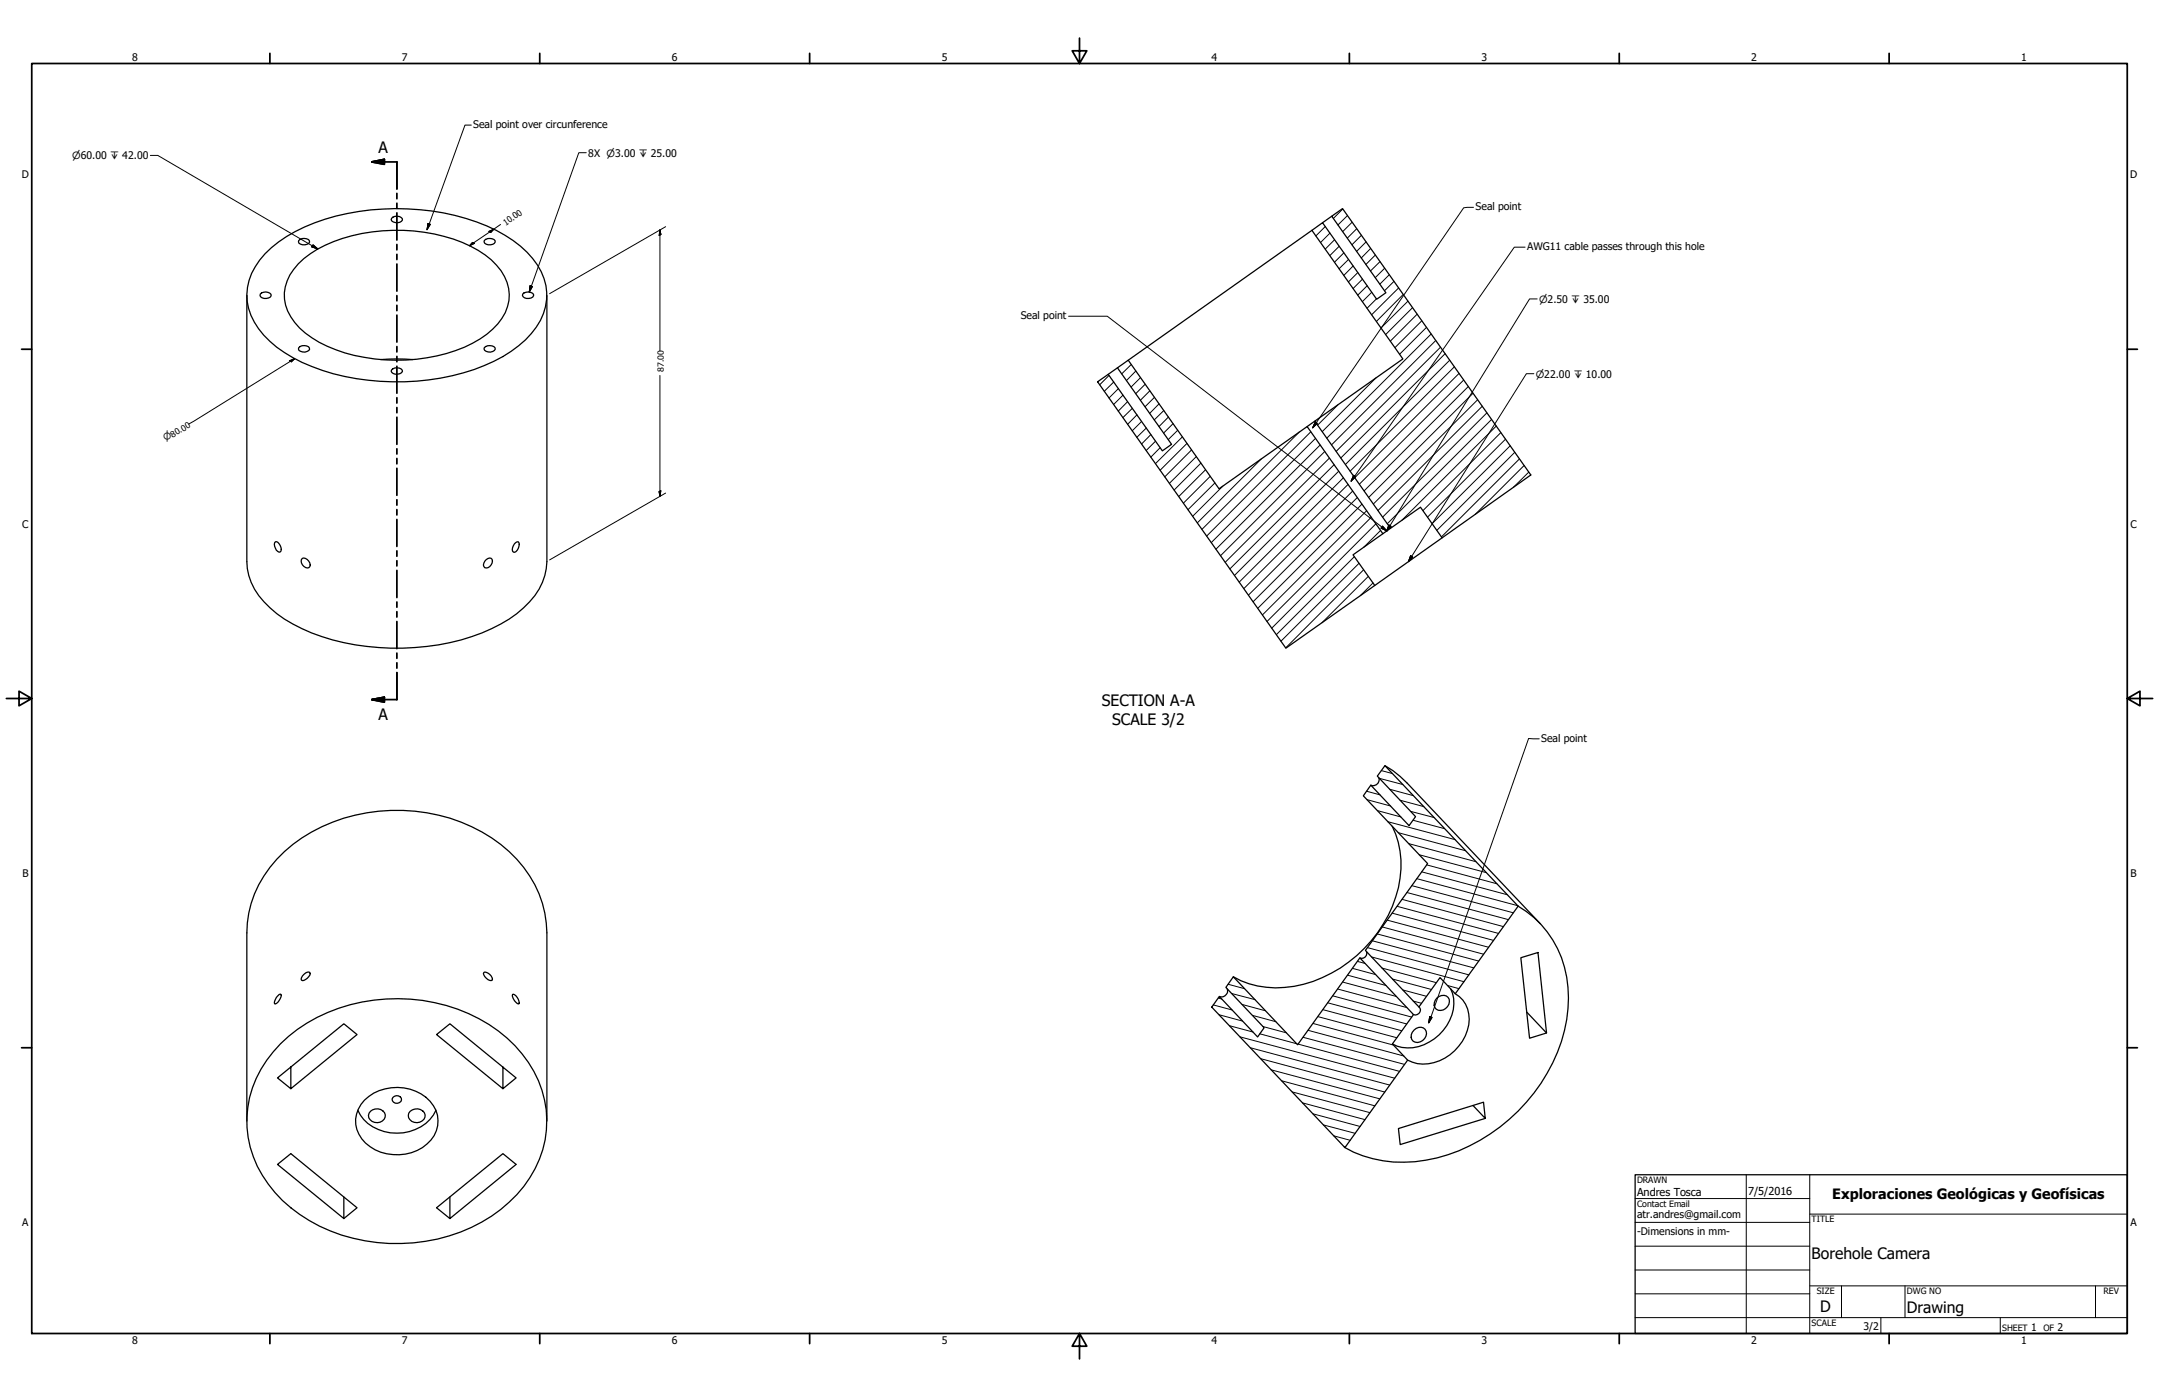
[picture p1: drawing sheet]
<svg xmlns="http://www.w3.org/2000/svg" width="864mm" height="559mm" viewBox="0 0 864 559" stroke-linecap="round" stroke-linejoin="round" font-family="sans-serif">
<g fill="none" stroke="#000" stroke-width=".51">
<path d="M119.5 96.2a2.98 2.98 0 0 1 4.3 .1v.5a3 3 0 0 1-4.2 .5zM156.7 87.3a2.98 2.98 0 0 1 4.2 .1l.1 .6a2.77 2.77 0 0 1-4.5-.1zM193.7 96.2a3.1 3.1 0 0 1 4.4 .1v.5a2.71 2.71 0 0 1-4.5-.1zM524.8 92.1l4.2-3 21.7 30.6 3.7-2.6-21.7-30.6 4.3-3.1 75.3 106.6-35.5 25.1-8.6-12.2-12 8.4-30.3-42.8 35.2-24.9zM524.8 92.1l-73.5 52M532.7 86.5l-3.7 2.6M98.7 118.1v106.6a24.7 24.7 0 0 0 9.3 18.4 66.7 66.7 0 0 0 34 14.8 96.1 96.1 0 0 0 54.7-6.4 42.4 42.4 0 0 0 18.9-15.9 23.2 23.2 0 0 0 3.2-10.9v-106.6M104.1 117.6a2.98 2.98 0 0 1 4.3 .1l.1 .6a2.72 2.72 0 0 1-4.5-.1zM106 101.5a61.8 61.8 0 0 1 32.9-16.1 96.4 96.4 0 0 1 59.6 6.7 36.6 36.6 0 0 1 19.1 19.3 22.1 22.1 0 0 1-5.1 22 55 55 0 0 1-27.2 15.8 97.2 97.2 0 0 1-64.5-4.2 39.4 39.4 0 0 1-20.4-18.8 21.7 21.7 0 0 1 3.5-22.2zM119.3 105.5a48.3 48.3 0 0 1 25.4-12.1 69.7 69.7 0 0 1 46.6 6.7 24.5 24.5 0 0 1 12.2 15.3 17.6 17.6 0 0 1-6.5 16.3 49.6 49.6 0 0 1-26.3 11.4 70.5 70.5 0 0 1-43.1-6.2 26.3 26.3 0 0 1-13.4-14.9 17 17 0 0 1 5.1-16.5zM209.1 117.6a3.1 3.1 0 0 1 4.3 .1v.6a2.71 2.71 0 0 1-4.4-.1zM119.5 139.1a2.98 2.98 0 0 1 4.3 .1v.6a2.67 2.67 0 0 1-4.4-.2z"/>
<path d="M193.7 139.1a3.1 3.1 0 0 1 4.4 .1 2.4 2.4 0 0 1-1.8 1.8 2.4 2.4 0 0 1-2.4-.9zM152.3 143.8l6.4-.2 6.4 .2M156.7 148a2.98 2.98 0 0 1 4.2 .1l.1 .5a2.77 2.77 0 0 1-4.5-.1zM439 152.7l4.3-3 21.6 30.6 3.7-2.6-21.6-30.6 4.3-3 36.3 51.4 35.3-24.9 30.2 42.9-11.9 8.4 8.7 12.3-35.6 25.1zM447 147.1l-3.7 2.6M525.9 168.5l-3 2.1M110.2 216.7a2.83 2.83 0 0 1 1.9 4.1 2.83 2.83 0 0 1-1.9-4.1zM205.8 217.5l1.5-.8a3.2 3.2 0 0 1-1.5 4.2h-.4a2.43 2.43 0 0 1 .4-3.4zM556.2 211.3l-3.1 2.2M576.8 215.1l-26.9 19.1M121 223.3a2.7 2.7 0 0 1 3 3.3 2.1 2.1 0 0 1-3.4-1.4v-1.4zM194.5 223.8l1.4-.6 .6 .1a2.48 2.48 0 0 1-.1 2.7 2.48 2.48 0 0 1-2.5 1.1 1.99 1.99 0 0 1 .6-3.3z"/>
<path d="M551.5 311.1a2.37 2.37 0 0 1-.6 2.5 2.37 2.37 0 0 1-2.6 .5M554 306.3l53.3 56.2-25.2 35-6.1-6.5-8.4 11.8-21.4-22.6 24.9-34.8-25.8-27.1 3-4.2 15.3 16.2 2.6-3.7-15.3-16.1zM554 306.3l3.2 2 5.7 4.9 53.2 56.3M556.9 330.5a37.8 37.8 0 0 1 .1 32 53.5 53.5 0 0 1-43.1 32.5 34.5 34.5 0 0 1-20.6-4.3M607.3 362.5a41.9 41.9 0 0 1 19.9 41 69.1 69.1 0 0 1-31.1 50.1 61 61 0 0 1-42.9 10.7 43.4 43.4 0 0 1-15.2-5.3M111.6 397.8h.8a3.7 3.7 0 0 1-2.5 3.7l.3-1.8zM121.5 389.8a1.99 1.99 0 0 1 2.5-.8 3.1 3.1 0 0 1-3.4 3 2.13 2.13 0 0 1 .9-2.2zM193.5 389a2.96 2.96 0 0 1 3.3 3.1 3.2 3.2 0 0 1-3.4-2.7zM205 397.8a3.4 3.4 0 0 1 2.6 3.7 3.6 3.6 0 0 1-2.6-3.7zM490.9 395.6a2.43 2.43 0 0 1-.6 2.5 2.43 2.43 0 0 1-2.6 .5M493.3 390.7l25.7 27.2 24.9-34.7 21.5 22.6-8.4 11.8 6.1 6.5-25.1 34.9-53.3-56.2 3-4.2 15.3 16.2 2.7-3.7-15.4-16.1zM546.6 380.7a1.99 1.99 0 0 1-.5 2.1 1.99 1.99 0 0 1-2.2 .4"/>
<path d="M574.7 399.2a2.77 2.77 0 0 1 3.1-1 2.77 2.77 0 0 1 2 2.5 3.3 3.3 0 0 1-2.2 3.2 3.3 3.3 0 0 1-3.7-.9 3.4 3.4 0 0 1 .8-3.8zM580.3 395.5a15.4 15.4 0 0 1-3 16.7 17.6 17.6 0 0 1-18.5 6.3l-1.8-.9M582.1 397.5a12 12 0 0 1 4.8 14.7 18.9 18.9 0 0 1-20 13.2l-3.8-1.3M608.3 383.1l6.9-2.1 3.4 32.2-6.8 2.1zM112.2 417.5a67.6 67.6 0 0 1 56.9-17.3 62.3 62.3 0 0 1 39.8 21.4 41.9 41.9 0 0 1-2.1 56.2 66.4 66.4 0 0 1-56 19.2 63 63 0 0 1-40.8-20 41.8 41.8 0 0 1-.7-56.2zM565.6 412.1a2.73 2.73 0 0 1 4-.8 2.73 2.73 0 0 1 .2 4.1 2.91 2.91 0 0 1-2.8 1.6 2.91 2.91 0 0 1-2.5-2.1v-1zM567.6 402.8a1.9 1.9 0 0 1 .2 2.4 1.9 1.9 0 0 1-2.4 .6M610.7 404.8l7.9 8.4M116.3 426.8v8.7l-5.3-4.3 26.5-21.7 5.3 4.3-26.5 21.7M157.2 439a1.92 1.92 0 0 1 2-.7 1.92 1.92 0 0 1 1.4 1.7 1.79 1.79 0 0 1-2.3 1.3 1.79 1.79 0 0 1-1.1-2.3zM201.2 426.8v8.7l5.2-4.3-26.4-21.7-5.4 4.3 26.6 21.7M98.7 448.4v-75.3a44.9 44.9 0 0 1 18.5-35.3 70.2 70.2 0 0 1 83.1 0 45.2 45.2 0 0 1 18.5 35.3v75.3"/>
<path d="M143.1 444.1a17 17 0 0 0 18.2 9 16.5 16.5 0 0 0 13.1-9M145.8 440.1a18.9 18.9 0 0 1 26.2 .4 11.9 11.9 0 0 1-3 18.5 19 19 0 0 1-24.3-3.5 11.5 11.5 0 0 1 1.1-15.4zM148.2 444.5a3.4 3.4 0 0 1 3.7-.9 3.4 3.4 0 0 1 2.2 3.2 3.5 3.5 0 0 1-3.7 2.3 3.5 3.5 0 0 1-3-2.9zM164.1 444.5a3.7 3.7 0 0 1 6 1.5 3.4 3.4 0 0 1-3.3 3.1 3.4 3.4 0 0 1-3.5-2.9zM589.2 442.2l4.9 5.2-.7-6.5-34 10.5 .7 6.4 34-10.4M137.5 478.8v8.6l-26.5-21.6 5.3-4.3 26.5 21.6-5.3 4.3M180 478.8v8.6l26.4-21.6-5.2-4.3-26.6 21.6 5.4 4.3M654 469.9h196.9v63.5h-196.9z"/>
</g>
<g fill="none" stroke="#000" stroke-width=".7">
<path d="M431.8 15.2v10.2l-2.9-5.1h5.8l-2.9 5.1M12.7 25.4h838.2v508h-838.2zM107.9 21.3v4.1M215.9 21.3v4.1M323.8 21.3v4.1M539.8 21.3v4.1M647.7 21.3v4.1M755.6 21.3v4.1M148.7 64.8l5-1v1.9zM148.7 64.8h10v10.8M158.7 77.3v2.2M158.7 81.3v2.1"/>
<path d="M158.7 85.2v10.8M158.7 97.8v2.1M158.7 101.7v2.1M158.7 105.6v10.9M158.7 118.2v2.1M8.6 139.7h4.1M158.7 122.1v2.2M158.7 126v10.8M158.7 138.6v2.2M850.9 139.7h4.1M158.7 142.6v2.1M158.7 146.5v10.8"/>
<path d="M158.7 159.1v2.1M158.7 163v2.1M158.7 166.9v10.8M158.7 179.5v2.1M158.7 183.4v2.1M158.7 187.3v10.8M158.7 199.9v2.2M158.7 203.8v2.2M158.7 207.8v10.8M158.7 220.3v2.2M158.7 224.3v2.1M158.7 228.2v10.8"/>
<path d="M158.7 240.8v2.1M158.7 244.7v2.1M158.7 248.6v10.9M2.5 279.4h10.2l-5.1-2.9v5.8l5.1-2.9M148.7 279.8l5-.9v2zM158.7 261.2v2.1M158.7 265.1v2.2M158.7 269v10.8h-10M850.9 279.4l5.1 2.9v-5.8l-5.1 2.9h10.2M8.6 419.1h4.1M850.9 419.1h4.1M107.9 533.4v4.1"/>
<path d="M215.9 533.4v4.1M323.8 533.4v4.1M431.8 533.4l2.9 5.1h-5.8l2.9-5.1v10.2M539.8 533.4v4.1M647.7 533.4v4.1M755.6 533.4v4.1"/>
</g>
<path d="M148.7 64.8l5-1zM148.7 64.8l5-1v1.9zM148.7 279.8l5-.9zM148.7 279.8l5-.9v2z" fill="#000" stroke="#000" stroke-width=".7"/>
<g fill="none" stroke="#000" stroke-width=".4">
<path d="M188.5 50h-2.5l-15.2 41.9M60.1 62.2h3l64 37.4M234.5 61.1h-3l-19.8 55.7M125.2 97.9l1.9 1.7-2.4-.9zM171.2 89.4l.9 .3-1.3 2.2zM189 97l.8 .3-2 1zM195.5 92.6l2-.9-1.2 1.3zM200.2 89.8l-12.4 8.5M264 91.9l.4 1.9-.7 .4zM264 91.9v48.4M266.3 90.7l-46.5 26.8M530.1 90.6l-3.7 3.8"/>
<path d="M532 93.2l-3.8 3.8M533.8 95.9l-3.7 3.7M535.7 98.5l-3.8 3.7M537.1 83.6l-3.8 3.8M539 86.2l-3.8 3.8M540.8 88.9l-3.7 3.7M542.7 91.5l-3.8 3.7M544.6 94.1l-3.8 3.8M546.4 96.8l-3.7 3.7M548.3 99.4l-3.8 3.8M589.4 82.9l-3.9 .2-60.4 88M610 98.9h-4.3l-65.3 93.6"/>
<path d="M212 114.3l1 .3-1.3 2.2zM537.5 101.2l-3.7 3.7M539.4 103.8l-3.8 3.7M541.3 106.4l-3.8 3.8M543.1 109l-3.7 3.8M545 111.6l-3.8 3.8M546.9 114.3l-3.8 3.7M548.7 116.9l-3.7 3.7M550.1 102l-3.7 3.8M550.5 119.6l-3.7 3.7M552 104.6l-3.8 3.8M553.8 107.3l-3.7 3.8"/>
<path d="M555.7 109.9l-3.8 3.8M557.6 112.5l-3.8 3.8M559.4 115.2l-10.8 10.7M561.3 117.8l-10.8 10.8M614.9 119.6h-3.1l-57.1 92.8M427.4 126.5h15.5l111.8 85.8M563.2 120.5l-10.8 10.7M565 123.1l-10.8 10.8M566.9 125.7l-10.8 10.8M568.7 128.3l-10.7 10.8M570.6 130.9l-10.8 10.8M572.5 133.6l-41.8 41.7"/>
<path d="M574.3 136.2l-41.7 41.7M576.2 138.9l-41.7 41.6M115.8 144.3l2.1-.9-1.4 1.3zM117.9 143.4l-42.4 26.2M264 150.2v48.3M443.6 150.2l-3.7 3.7M445.5 152.8l-3.8 3.7M447.4 155.4l-3.8 3.8M449.2 158.1l-3.7 3.7M452.5 145.8l-3.8 3.7M454.3 148.4l-3.7 3.8M456.2 151.1l-3.8 3.7"/>
<path d="M458.1 153.7l-3.8 3.8M459.9 156.3l-3.7 3.8M461.8 158.9l-3.8 3.8M550.4 151.1l-21.5 21.6M578 141.5l-41.7 41.7M579.9 144.1l-41.7 41.7M581.7 146.7l-41.6 41.8M583.6 149.4l-41.7 41.7M585.5 152l-41.7 41.7M587.3 154.6l-41.6 41.7M589.2 157.3l-41.7 41.6M591.1 159.9l-41.8 41.7"/>
<path d="M613.5 149.5h-2.9l-47.2 75.2M451 160.7l-3.7 3.8M452.9 163.3l-3.8 3.8M454.8 165.9l-3.8 3.8M456.6 168.6l-3.7 3.7M458.5 171.2l-3.8 3.7M460.4 173.8l-3.8 3.8M462.2 176.5l-3.7 3.7M463.6 161.5l-3.7 3.9M464.1 179.1l-3.8 3.8M465.5 164.2l-3.8 3.8M467.4 166.8l-3.8 3.8"/>
<path d="M469.2 169.5l-3.7 3.7M471.1 172.1l-3.8 3.7M472.9 174.8l-10.7 10.7M474.8 177.4l-10.7 10.7M476.6 180l-10.7 10.8M519.7 172.8l-38.9 39M524.3 172.7l-41.6 41.7M526.1 168.8l.8 .6-1.8 1.7zM526.2 175.3l-41.7 41.7M528.1 178l-41.8 41.7M535.1 162l-8.1 8.1M592.9 162.5l-41.7 41.7"/>
<path d="M594.7 165.2l-41.6 41.6M596.6 167.8l-41.7 41.7M598.5 170.4l-37.7 37.6M600.3 173l-31.1 31.3M602.2 175.6l-31.2 31.3M604.1 178.3l-31.3 31.2M263.7 196.7l.7-.4-.4 2.2zM266.3 197.2l-46.5 26.8M478.5 182.6l-10.8 10.8M480.4 185.2l-10.8 10.8M482.2 187.9l-10.7 10.7M484.1 190.5l-10.8 10.8"/>
<path d="M486 193.2l-10.8 10.7M489.1 194.5l-12 12M504.4 183.6l-25.5 25.6M529.9 180.6l-41.7 41.7M531.7 183.3l-41.6 41.6M533.7 185.9l-41.8 41.7M535.5 188.5l-41.7 41.7M537.3 191.1l-41.6 41.8M539.2 193.7l-41.7 41.8M541.1 196.4l-41.7 41.7M541.5 190.1l.8 .6-1.9 1.8zM542.9 199l-41.7 41.7"/>
<path d="M605.9 180.9l-31.2 31.3M607.8 183.6l-31.2 31.2M609.7 186.2l-19.6 19.5M611.5 188.8l-6.1 6.1M544.8 201.7l-41.7 41.6M546.7 204.3l-41.7 41.7M548.5 206.9l-41.7 41.7M550.4 209.6l-41.7 41.7M552.3 212.2l-6.8 6.7M553 210.4l1.7 1.9-2.3-1zM555.6 210l.9 .6-1.8 1.8zM541.7 222.7l-31.2 31.2"/>
<path d="M543.6 225.3l-31.2 31.2M545.5 227.9l-31.2 31.2M547.3 230.6l-18.5 18.5M549.2 233.2l-5.1 5.1M564.3 222.2l.8 .6-1.7 1.9zM615.7 295.5l-4.3-.1-39.9 113.7M546.6 316.5l5.4 1.4M546.7 319.8l9.5 2.6M551.8 311.3l9.3 2.5M552.5 308.2l4.5 1.2M555.9 315.7l9.4 2.6M550.9 324.2l9.4 2.6"/>
<path d="M555.1 328.7l26.9 7.2M559.2 333.1l27 7.2M560.1 320.1l9.4 2.5M563.4 337.4l27 7.3M564.3 324.5l9.4 2.5M565.2 328.1l12.6 3.4M560.8 359.7l40.6 10.9M562.7 357l40.7 10.9M564.8 354.3l40.5 10.8M566.7 351.5l40.4 10.8M567.6 341.9l27 7.2M568.7 348.7l34.2 9.2"/>
<path d="M570.7 345.9l28 7.6M546.9 379l40.7 11M548.9 376.3l40.6 10.9M550.9 373.6l40.6 10.8M552.9 370.8l40.6 10.9M554.9 368l40.5 10.9M556.8 365.3l40.7 10.9M558.8 362.5l40.6 10.9M487.3 399.2l1.4 .4M491.2 393.7l6.6 1.8M492.6 397.4l9.4 2.5M493.2 391l.4 .1"/>
<path d="M533.1 398.3l31.6 8.5M535.1 395.6l27.6 7.4M537 392.8l21.5 5.8M539.1 390.1l15.3 4.1M541 387.3l9.2 2.5M543 384.6l3 .8M548.6 382.8l37 9.9M552.8 387.2l21.7 5.9M557 391.6l15.6 4.2M561.1 396l9.5 2.5M579.1 394.2l4.5 1.3M485.3 402l7.5 2"/>
<path d="M487.6 405.9l9.4 2.5M491.7 410.3l9.5 2.5M495.9 414.7l62 16.6M496.8 401.8l9.4 2.5M500.1 419.1l55.8 14.9M501 406.1l9.3 2.6M503.9 413.5l14.8 4M505.1 410.6l9.4 2.5M519.2 417.6l40.7 11M521.2 414.9l40.6 10.9M523.2 412.1l38.3 10.3M525.2 409.4l32.1 8.6"/>
<path d="M527.2 406.7l31.5 8.4M529.1 403.9l31.6 8.4M531.1 401.1l31.6 8.5M565.3 400.4l3.3 .9M571.9 406.6l.9 .4-1.3 2.1zM504.3 423.5l49.6 13.3M508.4 427.9l43.5 11.6M512.6 432.3l37.4 10M516.8 436.8l31.2 8.3M521 441.1l25 6.8M525.1 445.5l19 5.1M529.3 450l12.7 3.3"/>
<path d="M533.5 454.3l6.6 1.8M537.7 458.7l.4 .2M654 479.4h69.9M698.5 469.9v63.5M723.9 469.9v63.5M654 488.9h69.9M654 498.5h69.9M723.9 485.6h127M654 508h69.9M654 517.5h69.9M723.9 514.3h127M736.6 514.3v12.7"/>
<path d="M762 514.3v12.7M838.2 514.3v12.7M654 527h196.9M752.3 527v6.4M800.1 527v6.4"/>
</g>
<g fill="#000" stroke="#000" stroke-width=".4">
<path d="M124.7 98.7l2.4 .9zM125.2 97.9l1.9 1.7-2.4-.9zM171.2 89.4l-.4 2.5zM171.2 89.4l.9 .3-1.3 2.2zM189 97l-1.2 1.3zM189 97l.8 .3-2 1zM197.5 91.7l-1.2 1.3zM195.5 92.6l2-.9-1.2 1.3zM264 91.9l.4 1.9zM264 91.9l.4 1.9-.7 .4zM212 114.3l-.3 2.5zM212 114.3l1 .3-1.3 2.2z"/>
<path d="M116.5 144.7l1.4-1.3zM115.8 144.3l2.1-.9-1.4 1.3zM526.1 168.8l-1 2.3zM526.1 168.8l.8 .6-1.8 1.7zM263.7 196.7l.3 1.8zM263.7 196.7l.7-.4-.4 2.2zM541.5 190.1l-1.1 2.4zM541.5 190.1l.8 .6-1.9 1.8zM552.4 211.3l2.3 1zM553 210.4l1.7 1.9-2.3-1zM555.6 210l-.9 2.4zM555.6 210l.9 .6-1.8 1.8z"/>
<path d="M564.3 222.2l-.9 2.5zM564.3 222.2l.8 .6-1.7 1.9zM571.9 406.6l-.4 2.5zM571.9 406.6l.9 .4-1.3 2.1z"/>
</g>
<g font-size="6.3">
<text x="151.4" y="61.3">A</text>
<text x="151.4" y="287.9">A</text>
<text x="440.7" y="282.4">SECTION A-A</text>
<text x="444.9" y="289.9">SCALE 3/2</text>
<text x="724.7" y="503.4">Borehole Camera</text>
<text x="728.1" y="524.9">D</text>
<text x="762.8" y="525">Drawing</text>
</g>
<text font-size="5.7" x="732.9" y="479.6">Exploraciones Geológicas y Geofísicas</text>
<g font-size="4.4">
<text x="654.8" y="478.6">Andres Tosca</text>
<text x="699.3" y="478">7/5/2016</text>
</g>
<g font-size="4.2">
<text x="52.8" y="24.4">8</text>
<text x="160.8" y="24.4">7</text>
<text x="268.7" y="24.4">6</text>
<text x="376.7" y="24.4">5</text>
<text x="484.6" y="24.4">4</text>
<text x="592.6" y="24.4">3</text>
<text x="700.5" y="24.4">2</text>
<text x="808.5" y="24.4">1</text>
<text x="189.3" y="51.2">Seal point over circunference</text>
<text x="235.3" y="62.6">8X ⌀3.00 ↧ 25.00</text>
<text x="8.8" y="71.4">D</text>
<text x="852" y="71.4">D</text>
<text x="590.2" y="84.1">Seal point</text>
<text x="610.8" y="100">AWG11 cable passes through this hole</text>
<text x="408.3" y="127.6">Seal point</text>
<text x="8.9" y="211.1">C</text>
<text x="852.2" y="211.1">C</text>
<text x="616.5" y="296.7">Seal point</text>
<text x="9" y="350.8">B</text>
<text x="852.2" y="350.8">B</text>
<text x="8.9" y="490.5">A</text>
<text x="654.8" y="487.3">atr.andres@gmail.com</text>
<text x="852.2" y="490.5">A</text>
<text x="654.9" y="494">-Dimensions in mm-</text>
<text x="745.4" y="532">3/2</text>
<text x="812.4" y="532.6">1</text>
<text x="823" y="532.6">2</text>
<text x="52.8" y="537.5">8</text>
<text x="160.8" y="537.5">7</text>
<text x="268.7" y="537.5">6</text>
<text x="376.7" y="537.5">5</text>
<text x="484.6" y="537.5">4</text>
<text x="592.6" y="537.5">3</text>
<text x="700.5" y="537.5">2</text>
<text x="808.5" y="537.5">1</text>
</g>
<g font-size="4">
<text x="28.9" y="63.7">⌀60.00 ↧ 42.00</text>
<text x="615.6" y="121.1">⌀2.50 ↧ 35.00</text>
<text x="614.4" y="151">⌀22.00 ↧ 10.00</text>
</g>
<text font-size="3.7" x="66.2" y="176.2" transform="rotate(-30 66.2 176.2)">⌀80.00</text>
<g font-size="3.5">
<text x="202.4" y="90.3" transform="rotate(-34 202.4 90.3)">10.00</text>
<text x="654.8" y="473.2">DRAWN</text>
<text x="654.8" y="482.9">Contact Email</text>
<text x="724.7" y="488.9">TITLE</text>
<text x="726.7" y="517.7">SIZE</text>
<text x="762.8" y="517.7">DWG NO</text>
<text x="841.4" y="517.7">REV</text>
<text x="724.7" y="530.4">SCALE</text>
<text x="800.9" y="532.6">SHEET</text>
<text x="817.4" y="532.6">OF</text>
</g>
<text font-size="3.4" x="265.5" y="148.7" transform="rotate(-90 265.5 148.7)">87.00</text>
</svg>
